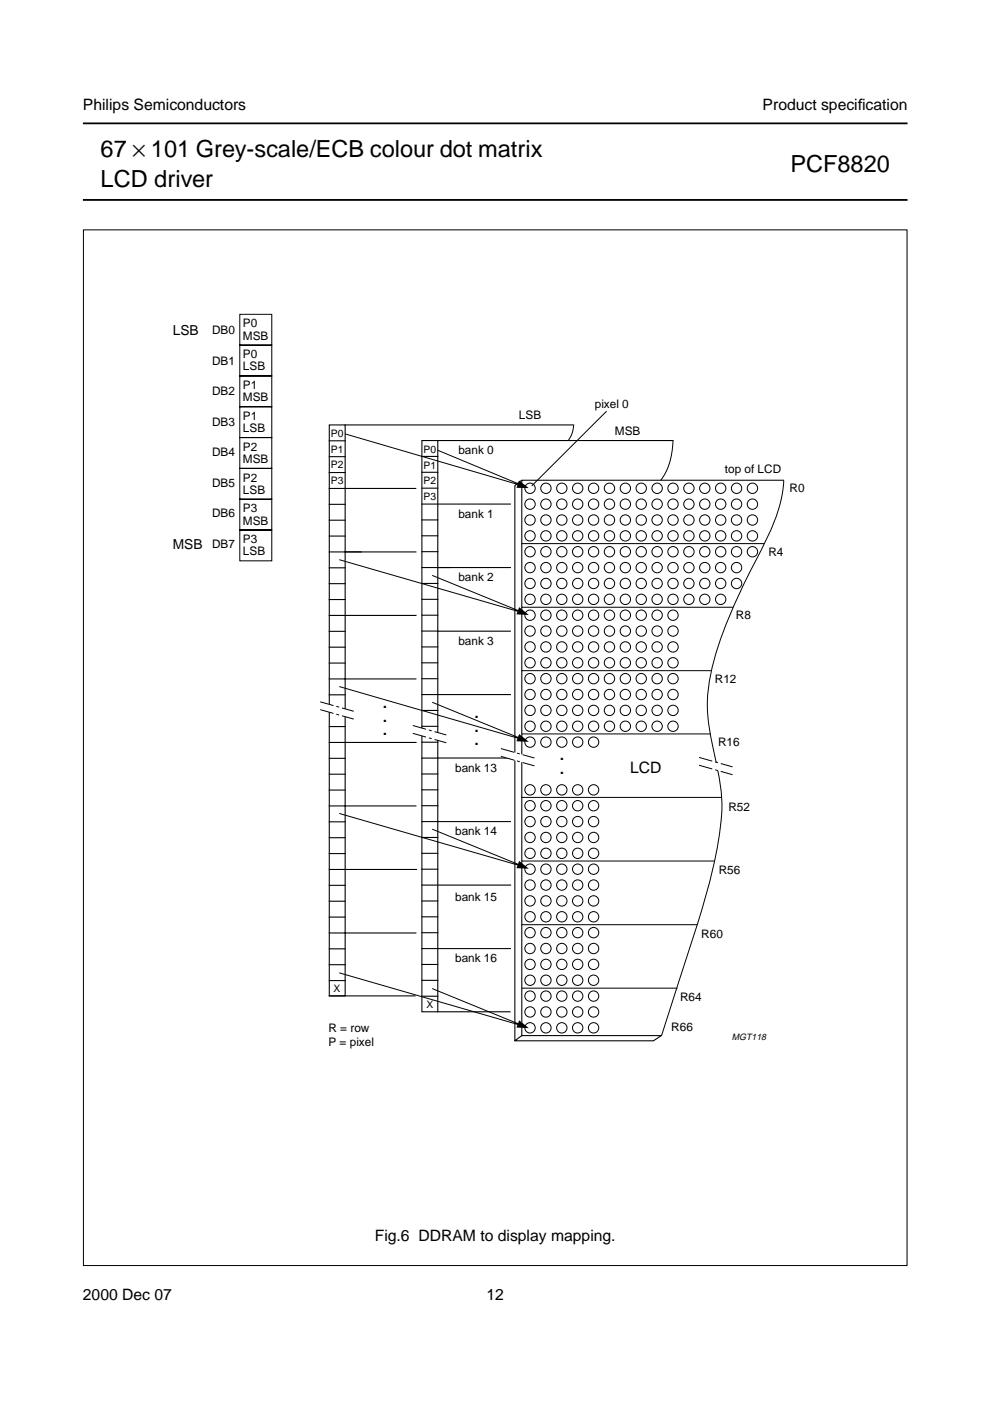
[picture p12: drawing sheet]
<svg xmlns="http://www.w3.org/2000/svg" width="210mm" height="297mm" viewBox="0 0 210 297" stroke-linecap="round" stroke-linejoin="round" font-family="sans-serif">
<g fill="#fff" stroke="#000" stroke-width=".38">
<path d="M17.6 42.4h174.8z"/>
<path d="M17.6 26.2h174.8z"/>
</g>
<g fill="#fff">
<path d="M178.9 70.3h13.5z"/>
<path d="M178.8 69.5v1.9z"/>
<path d="M17.6 66.5h174.8v7.1h-174.8z"/>
<circle cx="162.5" cy="67.4" r=".22"/>
<circle cx="162.5" cy="69.2" r=".22"/>
<circle cx="162.5" cy="71.1" r=".22"/>
<circle cx="162.5" cy="73" r=".22"/>
<circle cx="47.6" cy="67.4" r=".22"/>
<circle cx="47.6" cy="69.2" r=".22"/>
<circle cx="47.6" cy="71.1" r=".22"/>
<circle cx="47.6" cy="73" r=".22"/>
</g>
<g fill="none" stroke="#000" stroke-width=".21">
<path d="M50.8 79.7h6.8v6.5h-6.8zM50.8 73.2h6.8v6.5h-6.8zM50.8 66.6h6.8v6.6h-6.8zM50.8 99.3h6.8v6.5h-6.8zM50.8 92.8h6.8v6.5h-6.8zM50.8 86.2h6.8v6.6h-6.8zM73.2 92l38.1 11.1-18.5-7.6M121.6 90.1l-.3 1.8-.8 1.5M142.7 93.4a14 14 0 0 1-2.6 8.4M50.8 112.4h6.8v6.5h-6.8zM50.8 105.8h6.8v6.6h-6.8zM71.9 118.7l39.4 11.3-19.7-8"/>
<path d="M110.6 115.3h51.3M166.2 101.9a36.6 36.6 0 0 1-4.8 14.8 117.9 117.9 0 0 0-10.3 24.2 32.8 32.8 0 0 0 0 17.3 56.7 56.7 0 0 1 1.9 14.1 113.4 113.4 0 0 1-6 26.4l-6.7 20.9M110.7 128.8h44.6M71.9 145.6l39.4 11.3-19.7-8M110.6 142.2h40.1M110.6 155.6h40M71.9 172.5l39.4 11.3-19.7-8M110.6 169.1h42.4M110.7 182.6h40.8M110.7 196.1h37M71.9 206.3l39.4 11.3-19.7-8M110.7 209.5h32.8"/>
<circle cx="112.4" cy="103.5" r="1.1"/>
<circle cx="112.4" cy="113.6" r="1.1"/>
<circle cx="112.4" cy="110.3" r="1.1"/>
<circle cx="112.4" cy="117" r="1.1"/>
<circle cx="112.4" cy="106.9" r="1.1"/>
<circle cx="115.7" cy="103.5" r="1.1"/>
<circle cx="115.7" cy="113.6" r="1.1"/>
<circle cx="115.7" cy="110.3" r="1.1"/>
<circle cx="115.7" cy="106.9" r="1.1"/>
<circle cx="115.7" cy="117" r="1.1"/>
<circle cx="119.1" cy="103.5" r="1.1"/>
<circle cx="119.1" cy="113.6" r="1.1"/>
<circle cx="119.1" cy="110.3" r="1.1"/>
<circle cx="119.1" cy="117" r="1.1"/>
<circle cx="119.1" cy="106.9" r="1.1"/>
<circle cx="122.5" cy="113.6" r="1.1"/>
<circle cx="122.5" cy="103.5" r="1.1"/>
<circle cx="122.5" cy="110.3" r="1.1"/>
<circle cx="122.5" cy="106.9" r="1.1"/>
<circle cx="122.5" cy="117" r="1.1"/>
<circle cx="125.9" cy="103.5" r="1.1"/>
<circle cx="125.9" cy="113.6" r="1.1"/>
<circle cx="125.9" cy="110.3" r="1.1"/>
<circle cx="125.9" cy="106.9" r="1.1"/>
<circle cx="125.9" cy="117" r="1.1"/>
<circle cx="129.2" cy="103.5" r="1.1"/>
<circle cx="129.2" cy="113.6" r="1.1"/>
<circle cx="129.2" cy="110.3" r="1.1"/>
<circle cx="129.2" cy="106.9" r="1.1"/>
<circle cx="129.2" cy="117" r="1.1"/>
<circle cx="132.6" cy="113.6" r="1.1"/>
<circle cx="132.6" cy="103.5" r="1.1"/>
<circle cx="132.6" cy="110.3" r="1.1"/>
<circle cx="132.6" cy="117" r="1.1"/>
<circle cx="132.6" cy="106.9" r="1.1"/>
<circle cx="136" cy="113.6" r="1.1"/>
<circle cx="136" cy="103.5" r="1.1"/>
<circle cx="136" cy="110.3" r="1.1"/>
<circle cx="136" cy="117" r="1.1"/>
<circle cx="136" cy="106.9" r="1.1"/>
<circle cx="139.3" cy="103.5" r="1.1"/>
<circle cx="139.3" cy="113.6" r="1.1"/>
<circle cx="139.3" cy="110.3" r="1.1"/>
<circle cx="139.3" cy="106.9" r="1.1"/>
<circle cx="139.3" cy="117" r="1.1"/>
<circle cx="142.7" cy="113.6" r="1.1"/>
<circle cx="142.7" cy="103.5" r="1.1"/>
<circle cx="142.7" cy="110.3" r="1.1"/>
<circle cx="142.7" cy="106.9" r="1.1"/>
<circle cx="142.7" cy="117" r="1.1"/>
<circle cx="146.1" cy="113.6" r="1.1"/>
<circle cx="146.1" cy="103.5" r="1.1"/>
<circle cx="146.1" cy="110.3" r="1.1"/>
<circle cx="146.1" cy="117" r="1.1"/>
<circle cx="146.1" cy="106.9" r="1.1"/>
<circle cx="149.4" cy="113.6" r="1.1"/>
<circle cx="149.4" cy="103.5" r="1.1"/>
<circle cx="149.4" cy="110.3" r="1.1"/>
<circle cx="149.4" cy="117" r="1.1"/>
<circle cx="149.4" cy="106.9" r="1.1"/>
<circle cx="152.8" cy="103.5" r="1.1"/>
<circle cx="152.8" cy="113.6" r="1.1"/>
<circle cx="152.8" cy="110.3" r="1.1"/>
<circle cx="152.8" cy="106.9" r="1.1"/>
<circle cx="152.8" cy="117" r="1.1"/>
<circle cx="156.2" cy="113.6" r="1.1"/>
<circle cx="156.2" cy="103.5" r="1.1"/>
<circle cx="156.2" cy="110.3" r="1.1"/>
<circle cx="156.2" cy="117" r="1.1"/>
<circle cx="156.2" cy="106.9" r="1.1"/>
<circle cx="159.5" cy="113.6" r="1.1"/>
<circle cx="159.5" cy="103.5" r="1.1"/>
<circle cx="159.5" cy="110.3" r="1.1"/>
<circle cx="159.5" cy="117" r="1.1"/>
<circle cx="159.5" cy="106.9" r="1.1"/>
<circle cx="112.4" cy="123.7" r="1.1"/>
<circle cx="112.4" cy="133.8" r="1.1"/>
<circle cx="112.4" cy="130.4" r="1.1"/>
<circle cx="112.4" cy="120.3" r="1.1"/>
<circle cx="112.4" cy="137.2" r="1.1"/>
<circle cx="112.4" cy="127.1" r="1.1"/>
<circle cx="115.7" cy="123.7" r="1.1"/>
<circle cx="115.7" cy="133.8" r="1.1"/>
<circle cx="115.7" cy="130.4" r="1.1"/>
<circle cx="115.7" cy="120.3" r="1.1"/>
<circle cx="115.7" cy="137.2" r="1.1"/>
<circle cx="115.7" cy="127.1" r="1.1"/>
<circle cx="119.1" cy="123.7" r="1.1"/>
<circle cx="119.1" cy="133.8" r="1.1"/>
<circle cx="119.1" cy="130.4" r="1.1"/>
<circle cx="119.1" cy="120.3" r="1.1"/>
<circle cx="119.1" cy="137.2" r="1.1"/>
<circle cx="119.1" cy="127.1" r="1.1"/>
<circle cx="122.5" cy="123.7" r="1.1"/>
<circle cx="122.5" cy="133.8" r="1.1"/>
<circle cx="122.5" cy="130.4" r="1.1"/>
<circle cx="122.5" cy="120.3" r="1.1"/>
<circle cx="122.5" cy="137.2" r="1.1"/>
<circle cx="122.5" cy="127.1" r="1.1"/>
<circle cx="125.9" cy="123.7" r="1.1"/>
<circle cx="125.9" cy="133.8" r="1.1"/>
<circle cx="125.9" cy="130.4" r="1.1"/>
<circle cx="125.9" cy="120.3" r="1.1"/>
<circle cx="125.9" cy="137.2" r="1.1"/>
<circle cx="125.9" cy="127.1" r="1.1"/>
<circle cx="129.2" cy="123.7" r="1.1"/>
<circle cx="129.2" cy="133.8" r="1.1"/>
<circle cx="129.2" cy="130.4" r="1.1"/>
<circle cx="129.2" cy="120.3" r="1.1"/>
<circle cx="129.2" cy="137.2" r="1.1"/>
<circle cx="129.2" cy="127.1" r="1.1"/>
<circle cx="132.6" cy="123.7" r="1.1"/>
<circle cx="132.6" cy="133.8" r="1.1"/>
<circle cx="132.6" cy="130.4" r="1.1"/>
<circle cx="132.6" cy="120.3" r="1.1"/>
<circle cx="132.6" cy="137.2" r="1.1"/>
<circle cx="132.6" cy="127.1" r="1.1"/>
<circle cx="136" cy="123.7" r="1.1"/>
<circle cx="136" cy="133.8" r="1.1"/>
<circle cx="136" cy="130.4" r="1.1"/>
<circle cx="136" cy="120.3" r="1.1"/>
<circle cx="136" cy="137.2" r="1.1"/>
<circle cx="136" cy="127.1" r="1.1"/>
<circle cx="139.3" cy="123.7" r="1.1"/>
<circle cx="139.3" cy="133.8" r="1.1"/>
<circle cx="139.3" cy="130.4" r="1.1"/>
<circle cx="139.3" cy="120.3" r="1.1"/>
<circle cx="139.3" cy="137.2" r="1.1"/>
<circle cx="139.3" cy="127.1" r="1.1"/>
<circle cx="142.7" cy="123.7" r="1.1"/>
<circle cx="142.7" cy="133.8" r="1.1"/>
<circle cx="142.7" cy="130.4" r="1.1"/>
<circle cx="142.7" cy="120.3" r="1.1"/>
<circle cx="142.7" cy="137.2" r="1.1"/>
<circle cx="142.7" cy="127.1" r="1.1"/>
<circle cx="146.1" cy="123.7" r="1.1"/>
<circle cx="146.1" cy="120.3" r="1.1"/>
<circle cx="146.1" cy="127.1" r="1.1"/>
<circle cx="149.4" cy="123.7" r="1.1"/>
<circle cx="149.4" cy="120.3" r="1.1"/>
<circle cx="149.4" cy="127.1" r="1.1"/>
<circle cx="152.8" cy="123.7" r="1.1"/>
<circle cx="152.8" cy="120.3" r="1.1"/>
<circle cx="152.8" cy="127.1" r="1.1"/>
<circle cx="156.2" cy="123.7" r="1.1"/>
<circle cx="156.2" cy="120.3" r="1.1"/>
<circle cx="112.4" cy="143.9" r="1.1"/>
<circle cx="112.4" cy="140.5" r="1.1"/>
<circle cx="112.4" cy="150.6" r="1.1"/>
<circle cx="112.4" cy="154" r="1.1"/>
<circle cx="112.4" cy="147.3" r="1.1"/>
<circle cx="112.4" cy="157.3" r="1.1"/>
<circle cx="115.7" cy="143.9" r="1.1"/>
<circle cx="115.7" cy="150.6" r="1.1"/>
<circle cx="115.7" cy="140.5" r="1.1"/>
<circle cx="115.7" cy="147.3" r="1.1"/>
<circle cx="115.7" cy="157.3" r="1.1"/>
<circle cx="115.7" cy="154" r="1.1"/>
<circle cx="119.1" cy="143.9" r="1.1"/>
<circle cx="119.1" cy="140.5" r="1.1"/>
<circle cx="119.1" cy="150.6" r="1.1"/>
<circle cx="119.1" cy="147.3" r="1.1"/>
<circle cx="119.1" cy="157.3" r="1.1"/>
<circle cx="119.1" cy="154" r="1.1"/>
<circle cx="122.5" cy="143.9" r="1.1"/>
<circle cx="122.5" cy="140.5" r="1.1"/>
<circle cx="122.5" cy="150.6" r="1.1"/>
<circle cx="122.5" cy="154" r="1.1"/>
<circle cx="122.5" cy="147.3" r="1.1"/>
<circle cx="122.5" cy="157.3" r="1.1"/>
<circle cx="125.9" cy="143.9" r="1.1"/>
<circle cx="125.9" cy="140.5" r="1.1"/>
<circle cx="125.9" cy="150.6" r="1.1"/>
<circle cx="125.9" cy="154" r="1.1"/>
<circle cx="125.9" cy="147.3" r="1.1"/>
<circle cx="125.9" cy="157.3" r="1.1"/>
<circle cx="129.2" cy="143.9" r="1.1"/>
<circle cx="129.2" cy="140.5" r="1.1"/>
<circle cx="129.2" cy="150.6" r="1.1"/>
<circle cx="129.2" cy="147.3" r="1.1"/>
<circle cx="129.2" cy="154" r="1.1"/>
<circle cx="132.6" cy="143.9" r="1.1"/>
<circle cx="132.6" cy="150.6" r="1.1"/>
<circle cx="132.6" cy="140.5" r="1.1"/>
<circle cx="132.6" cy="154" r="1.1"/>
<circle cx="132.6" cy="147.3" r="1.1"/>
<circle cx="136" cy="143.9" r="1.1"/>
<circle cx="136" cy="150.6" r="1.1"/>
<circle cx="136" cy="140.5" r="1.1"/>
<circle cx="136" cy="154" r="1.1"/>
<circle cx="136" cy="147.3" r="1.1"/>
<circle cx="139.3" cy="143.9" r="1.1"/>
<circle cx="139.3" cy="140.5" r="1.1"/>
<circle cx="139.3" cy="150.6" r="1.1"/>
<circle cx="139.3" cy="154" r="1.1"/>
<circle cx="139.3" cy="147.3" r="1.1"/>
<circle cx="142.7" cy="143.9" r="1.1"/>
<circle cx="142.7" cy="150.6" r="1.1"/>
<circle cx="142.7" cy="140.5" r="1.1"/>
<circle cx="142.7" cy="147.3" r="1.1"/>
<circle cx="142.7" cy="154" r="1.1"/>
<circle cx="112.4" cy="170.8" r="1.1"/>
<circle cx="112.4" cy="167.5" r="1.1"/>
<circle cx="112.4" cy="177.6" r="1.1"/>
<circle cx="112.4" cy="174.2" r="1.1"/>
<circle cx="115.7" cy="170.8" r="1.1"/>
<circle cx="115.7" cy="167.5" r="1.1"/>
<circle cx="115.7" cy="177.6" r="1.1"/>
<circle cx="115.7" cy="174.2" r="1.1"/>
<circle cx="119.1" cy="170.8" r="1.1"/>
<circle cx="119.1" cy="167.5" r="1.1"/>
<circle cx="119.1" cy="177.6" r="1.1"/>
<circle cx="119.1" cy="174.2" r="1.1"/>
<circle cx="122.5" cy="170.8" r="1.1"/>
<circle cx="122.5" cy="167.5" r="1.1"/>
<circle cx="122.5" cy="177.6" r="1.1"/>
<circle cx="122.5" cy="174.2" r="1.1"/>
<circle cx="125.9" cy="170.8" r="1.1"/>
<circle cx="125.9" cy="167.5" r="1.1"/>
<circle cx="125.9" cy="177.6" r="1.1"/>
<circle cx="125.9" cy="174.2" r="1.1"/>
<circle cx="112.4" cy="180.9" r="1.1"/>
<circle cx="112.4" cy="191" r="1.1"/>
<circle cx="112.4" cy="197.7" r="1.1"/>
<circle cx="112.4" cy="187.6" r="1.1"/>
<circle cx="112.4" cy="194.4" r="1.1"/>
<circle cx="112.4" cy="184.3" r="1.1"/>
<circle cx="115.7" cy="180.9" r="1.1"/>
<circle cx="115.7" cy="191" r="1.1"/>
<circle cx="115.7" cy="187.6" r="1.1"/>
<circle cx="115.7" cy="197.7" r="1.1"/>
<circle cx="115.7" cy="194.4" r="1.1"/>
<circle cx="115.7" cy="184.3" r="1.1"/>
<circle cx="119.1" cy="180.9" r="1.1"/>
<circle cx="119.1" cy="191" r="1.1"/>
<circle cx="119.1" cy="187.6" r="1.1"/>
<circle cx="119.1" cy="197.7" r="1.1"/>
<circle cx="119.1" cy="184.3" r="1.1"/>
<circle cx="119.1" cy="194.4" r="1.1"/>
<circle cx="122.5" cy="180.9" r="1.1"/>
<circle cx="122.5" cy="191" r="1.1"/>
<circle cx="122.5" cy="187.6" r="1.1"/>
<circle cx="122.5" cy="197.7" r="1.1"/>
<circle cx="122.5" cy="194.4" r="1.1"/>
<circle cx="122.5" cy="184.3" r="1.1"/>
<circle cx="125.9" cy="180.9" r="1.1"/>
<circle cx="125.9" cy="191" r="1.1"/>
<circle cx="125.9" cy="197.7" r="1.1"/>
<circle cx="125.9" cy="187.6" r="1.1"/>
<circle cx="125.9" cy="194.4" r="1.1"/>
<circle cx="125.9" cy="184.3" r="1.1"/>
<circle cx="112.4" cy="207.8" r="1.1"/>
<circle cx="112.4" cy="217.9" r="1.1"/>
<circle cx="112.4" cy="214.6" r="1.1"/>
<circle cx="112.4" cy="211.2" r="1.1"/>
<circle cx="112.4" cy="201.1" r="1.1"/>
<circle cx="112.4" cy="204.5" r="1.1"/>
<circle cx="115.7" cy="207.8" r="1.1"/>
<circle cx="115.7" cy="217.9" r="1.1"/>
<circle cx="115.7" cy="211.2" r="1.1"/>
<circle cx="115.7" cy="214.6" r="1.1"/>
<circle cx="115.7" cy="204.5" r="1.1"/>
<circle cx="115.7" cy="201.1" r="1.1"/>
<circle cx="119.1" cy="207.8" r="1.1"/>
<circle cx="119.1" cy="217.9" r="1.1"/>
<circle cx="119.1" cy="211.2" r="1.1"/>
<circle cx="119.1" cy="214.6" r="1.1"/>
<circle cx="119.1" cy="204.5" r="1.1"/>
<circle cx="119.1" cy="201.1" r="1.1"/>
<circle cx="122.5" cy="207.8" r="1.1"/>
<circle cx="122.5" cy="217.9" r="1.1"/>
<circle cx="122.5" cy="211.2" r="1.1"/>
<circle cx="122.5" cy="214.6" r="1.1"/>
<circle cx="122.5" cy="204.5" r="1.1"/>
<circle cx="122.5" cy="201.1" r="1.1"/>
<circle cx="125.9" cy="207.8" r="1.1"/>
<circle cx="125.9" cy="217.9" r="1.1"/>
<circle cx="125.9" cy="211.2" r="1.1"/>
<circle cx="125.9" cy="214.6" r="1.1"/>
<circle cx="125.9" cy="201.1" r="1.1"/>
<circle cx="125.9" cy="204.5" r="1.1"/>
</g>
<g fill="none" stroke="#000" stroke-width=".23">
<path d="M69.8 90.1h3.4v121.1h-3.4zM69.8 93.5h3.4M69.8 96.8h3.4M73.2 90.1h48.4M89.5 93.4h3.3v121.1h-3.3zM89.5 96.8h3.3M92.8 93.4h49.9M69.8 100.2h3.4M69.8 103.6h18.4M69.8 106.9h3.4M69.8 110.3h3.4M69.8 113.7h3.4"/>
<path d="M69.8 117h18.4M89.5 100.1h3.3M89.5 103.5h3.3M89.5 106.9h18.7M89.5 110.2h3.3M89.5 113.6h3.3M89.5 117h3.3M110.6 101.8l-1.4 1.2v117.7h29.3l1.7-1.2M166.1 101.8h-55.5v117.8M69.8 120.4h3.4M69.8 123.8h3.4M69.8 127.1h3.4"/>
<path d="M69.8 130.5h18.4M69.8 133.8h3.4M69.8 137.2h3.4M89.5 120.3h18.7M89.5 123.7h3.3M89.5 127.1h3.3M89.5 130.4h3.3M89.5 133.8h3.3M89.5 137.2h3.3M92.8 133.8h15.4M69.8 140.6h3.4M69.8 143.9h18.4"/>
<path d="M69.8 147.3h3.4M69.8 150.7h3.4M69.8 154h3.4M69.8 157.4h18.4M89.5 140.5h3.3M89.5 143.9h3.3M89.5 147.3h18.7M89.5 150.6h3.3M89.5 154h3.3M89.5 157.4h3.3M69.8 160.8h3.4M69.8 164.1h3.4"/>
<path d="M69.8 167.5h3.4M69.8 170.9h18.4M69.8 174.2h3.4M69.8 177.6h3.4M89.5 164.1h3.3M89.5 167.5h3.3M89.5 170.8h3.3M89.5 174.2h18.7M89.5 177.6h3.3M108.2 160.7h-18.7M69.8 181h3.4M69.8 184.3h18.5"/>
<path d="M69.8 187.7h3.4M69.8 191.1h3.4M69.8 194.4h3.4M69.8 197.8h18.4M89.5 180.9h3.3M89.5 184.3h3.3M89.5 187.7h18.8M89.5 191h3.3M89.5 194.4h3.3M89.5 197.8h3.3M69.8 211.2h18.2M69.8 201.2h3.4"/>
<path d="M69.8 204.5h3.4M69.8 207.9h3.4M89.5 201.1h18.7M89.5 204.5h3.3M89.5 207.9h3.3M89.5 211.2h3.3M92.8 214.5h15.3M110.6 219.6l-1.4 1.1M110.6 219.6h29.6"/>
</g>
<path d="M110 101.9l2.1 1.6-2.6-.1zM110.1 128.7l2 1.7-2.6-.1zM110.1 155.6l2 1.7-2.6-.1zM110.1 182.5l2 1.7-2.6-.1zM110.1 216.3l2 1.7-2.6-.1z" fill="#000"/>
<path d="M67.9 148.8l7.1 2v1.7l-7.1-2z" fill="#fff"/>
<path d="M67.9 148.8l7.1 2M67.9 150.5l7.1 2" fill="none" stroke="#000" stroke-width=".21" stroke-dasharray="2.9 .6 .6 .6" stroke-linecap="butt"/>
<path d="M87.5 153.8l7.1 2v1.7l-7.1-2z" fill="#fff"/>
<path d="M87.5 153.8l7.1 2M87.5 155.5l7.1 2" fill="none" stroke="#000" stroke-width=".21" stroke-dasharray="2.9 .6 .6 .6" stroke-linecap="butt"/>
<path d="M106.2 158.7l7.1 2v1.7l-7.1-2z" fill="#fff"/>
<path d="M106.2 158.7l7.1 2M106.2 160.4l7.1 2" fill="none" stroke="#000" stroke-width=".21" stroke-dasharray="2.9 .6 .6 .6" stroke-linecap="butt"/>
<path d="M148.2 160.6l7.1 2v1.7l-7.1-2.1z" fill="#fff"/>
<path d="M148.2 160.6l7.1 2M148.2 162.2l7.1 2.1" fill="none" stroke="#000" stroke-width=".21" stroke-dasharray="2.9 .6 .6 .6" stroke-linecap="butt"/>
<path d="M17.7 48.7h174.6v219.6h-174.6zM128.5 87.2l-15.7 15.8" fill="none" stroke="#000" stroke-width=".21"/>
<g font-size="5">
<text x="21.3" y="33.3">67 × 101 Grey-scale/ECB colour dot matrix</text>
<text x="21.3" y="39.6">LCD driver</text>
<text x="167.6" y="36.5">PCF8820</text>
</g>
<g font-size="4.4">
<text x="81" y="150.1">.</text>
<text x="81" y="153">.</text>
<text x="81" y="155.9">.</text>
<text x="100.5" y="152.2">.</text>
<text x="100.5" y="155.1">.</text>
<text x="100.5" y="158">.</text>
<text x="118.6" y="161.2">.</text>
<text x="118.6" y="164.1">.</text>
</g>
<g font-size="3.3">
<text x="17.6" y="23.4">Philips Semiconductors</text>
<text x="161.7" y="23.4">Product specif</text>
<text x="181.9" y="23.4">ication</text>
<text x="133.6" y="163.9">LCD</text>
<text x="79.5" y="263.2">Fig.6 DDRAM to display mapping.</text>
<text x="17.6" y="275.6">2000 Dec 07</text>
<text x="103.1" y="275.6">12</text>
</g>
<g font-size="2.9">
<text x="36.6" y="71">LSB</text>
<text x="36.6" y="116.3">MSB</text>
</g>
<g font-size="2.5">
<text x="45" y="70.8">DB0</text>
<text x="51.5" y="69.3">P0</text>
<text x="45" y="77.3">DB1</text>
<text x="51.5" y="76">P0</text>
<text x="51.5" y="72.2">MSB</text>
<text x="45" y="83.8">DB2</text>
<text x="51.5" y="82.5">P1</text>
<text x="51.5" y="78.5">LSB</text>
<text x="51.5" y="89">P1</text>
<text x="51.5" y="85.1">MSB</text>
<text x="110" y="88.9">LSB</text>
<text x="126.1" y="86.5">pixel 0</text>
<text x="45" y="90.3">DB3</text>
<text x="51.5" y="95.6">P2</text>
<text x="51.5" y="91.6">LSB</text>
<text x="130.4" y="92.2">MSB</text>
<text x="45" y="96.7">DB4</text>
<text x="51.5" y="98.1">MSB</text>
<text x="97.2" y="96.3">bank 0</text>
<text x="153.7" y="100.3">top of LCD</text>
<text x="45" y="103.2">DB5</text>
<text x="51.5" y="102.1">P2</text>
<text x="51.5" y="104.7">LSB</text>
<text x="167.4" y="104.4">R0</text>
<text x="45" y="109.7">DB6</text>
<text x="51.5" y="108.6">P3</text>
<text x="51.5" y="111.2">MSB</text>
<text x="97.2" y="109.8">bank 1</text>
<text x="45" y="116.2">DB7</text>
<text x="51.5" y="115.1">P3</text>
<text x="51.5" y="117.7">LSB</text>
<text x="162.9" y="117.8">R4</text>
<text x="97.2" y="123.2">bank 2</text>
<text x="156" y="131.3">R8</text>
<text x="97.2" y="136.8">bank 3</text>
<text x="151.6" y="144.9">R12</text>
<text x="152.2" y="158.2">R16</text>
<text x="96.5" y="163.8">bank 13</text>
<text x="154.5" y="171.9">R52</text>
<text x="96.5" y="177.1">bank 14</text>
<text x="152.4" y="185.3">R56</text>
<text x="96.5" y="191.1">bank 15</text>
<text x="96.5" y="204">bank 16</text>
<text x="148.7" y="198.8">R60</text>
<text x="144.2" y="212.2">R64</text>
<text x="69.7" y="218.8">R = row</text>
<text x="69.7" y="221.8">P = pixel</text>
<text x="142.3" y="218.6">R66</text>
</g>
<g font-size="2.2">
<text x="70.2" y="92.6">P0</text>
<text x="89.8" y="96">P0</text>
<text x="70.2" y="96">P1</text>
<text x="70.2" y="99.3">P2</text>
<text x="89.8" y="99.4">P1</text>
<text x="70.2" y="102.7">P3</text>
<text x="89.8" y="102.7">P2</text>
<text x="89.8" y="106">P3</text>
<text x="70.7" y="210.3">X</text>
<text x="90.4" y="213.8">X</text>
</g>
<text font-size="2.1" fill="#fff" x="18.6" y="69">handbook, full pagewidth</text>
<text font-size="1.9" x="155.2" y="220.6">MGT118</text>
</svg>
